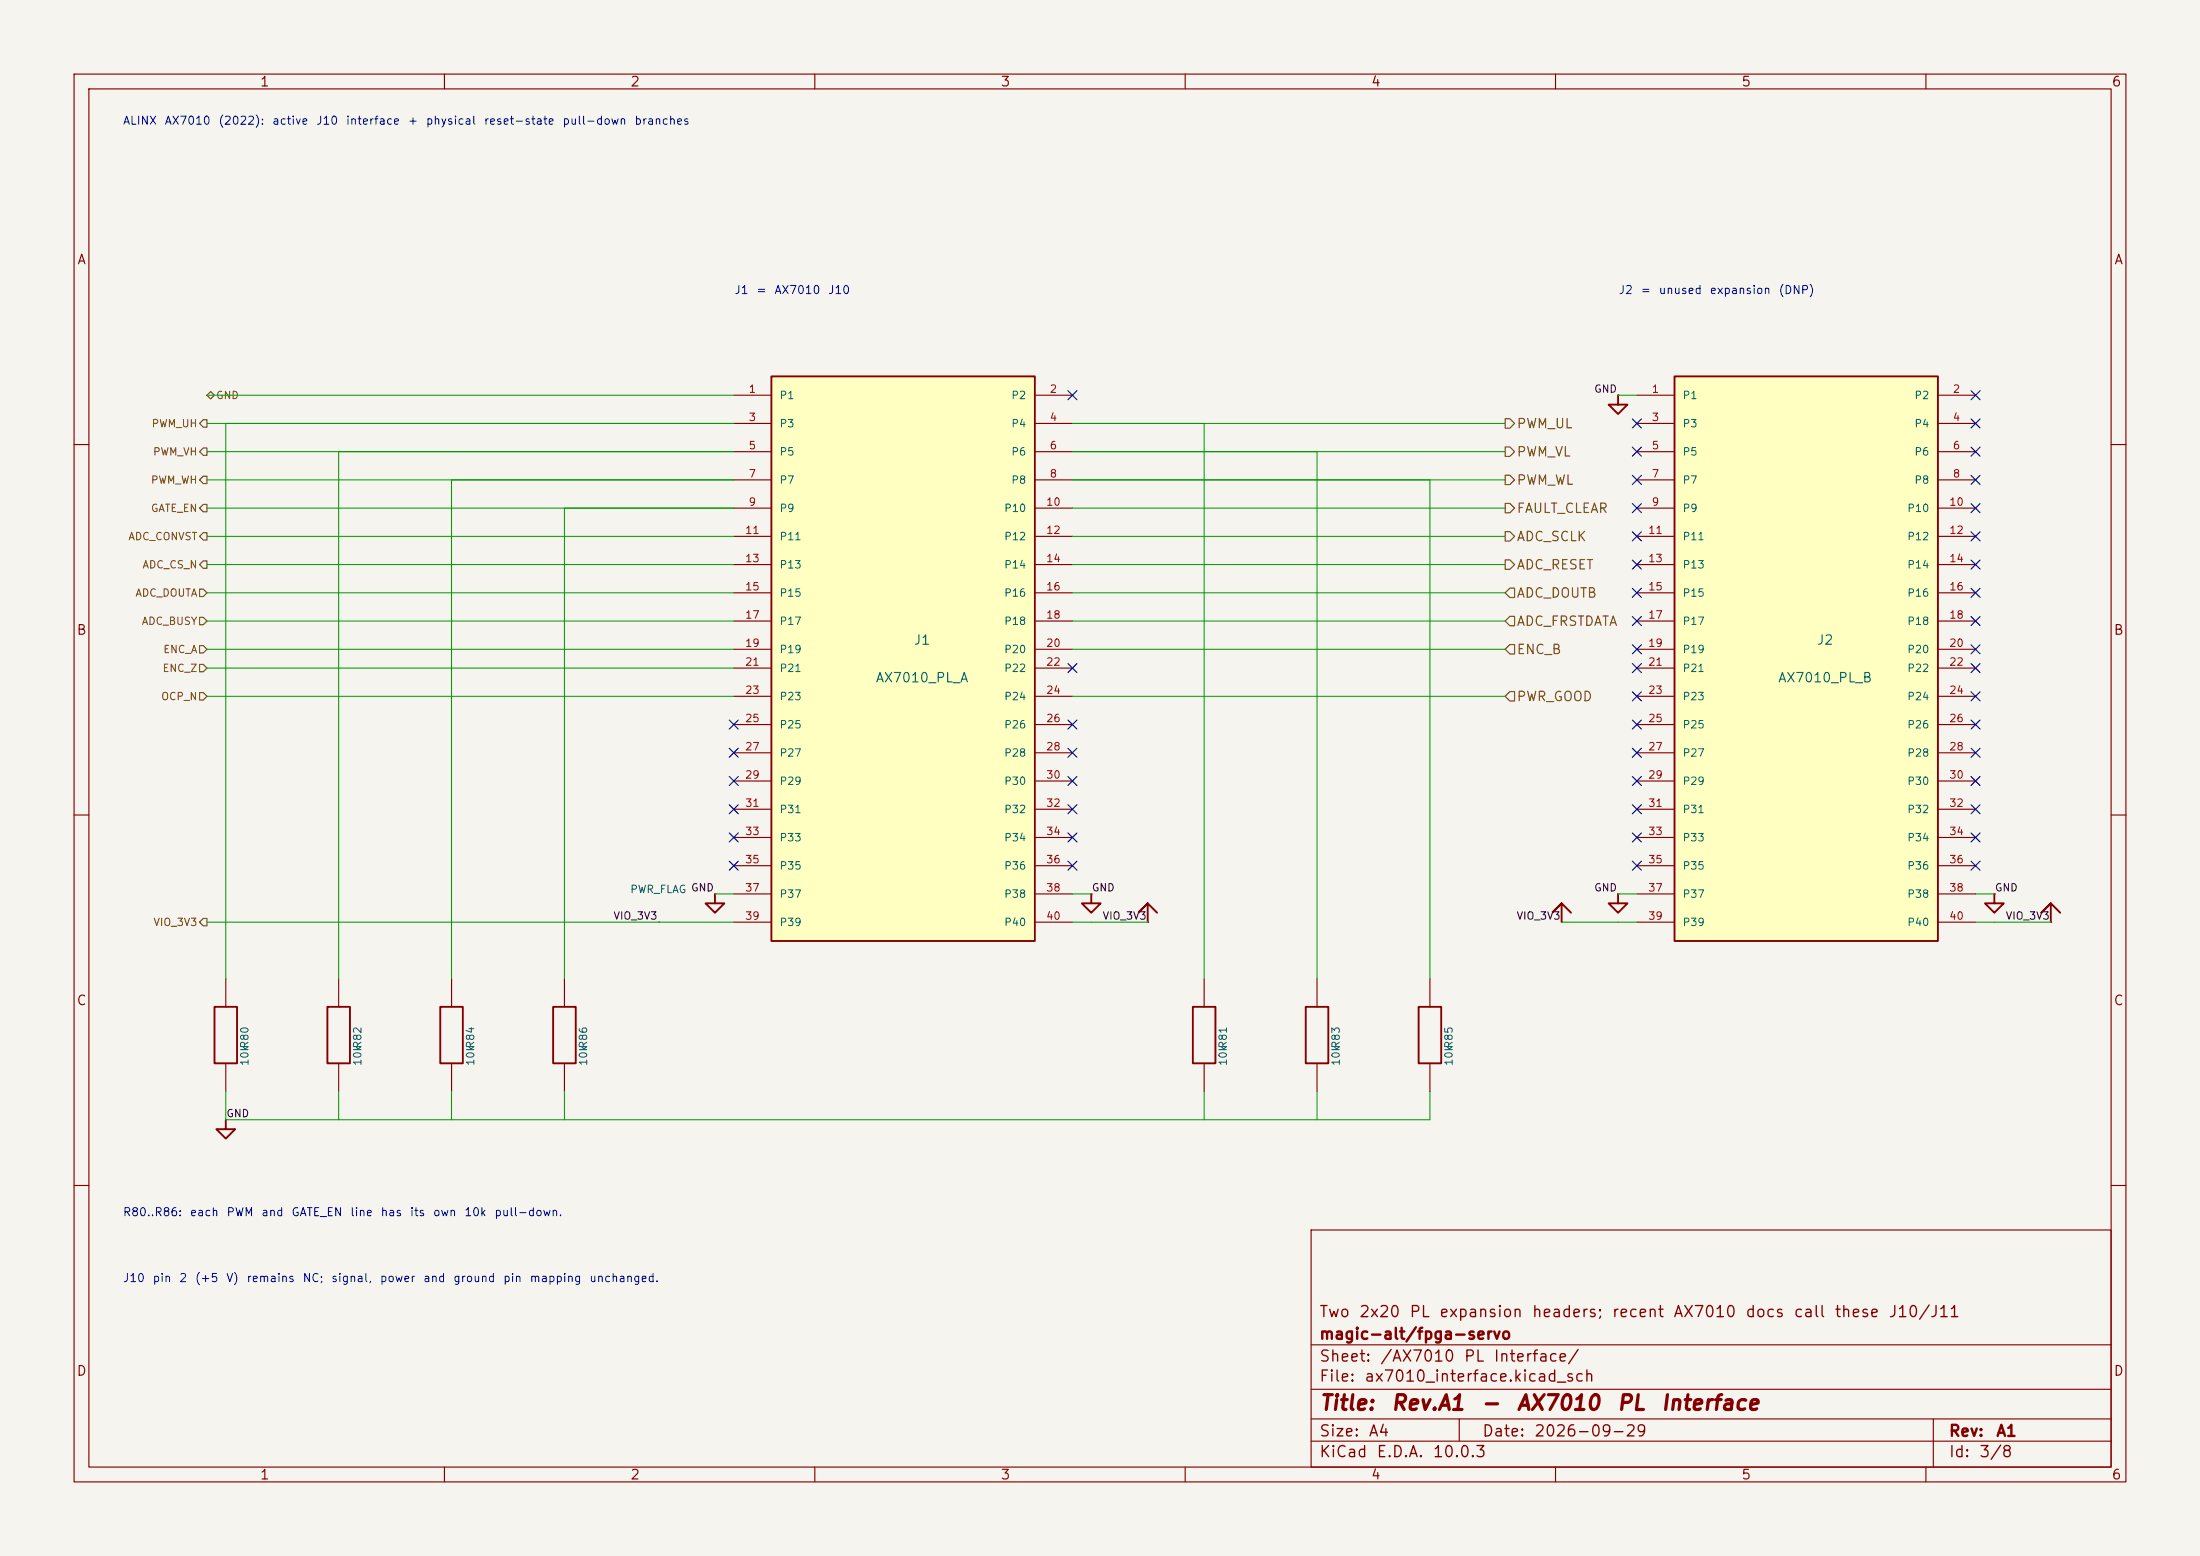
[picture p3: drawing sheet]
<svg xmlns="http://www.w3.org/2000/svg" width="297mm" height="210mm" viewBox="0 0 297 210" stroke-linecap="round" stroke-linejoin="round" font-family="sans-serif">
<path d="M0 0h297v210h-297z" fill="#f5f4ef" stroke="#f5f4ef" stroke-width=".14"/>
<g fill="none" stroke="#840000" stroke-width=".15">
<path d="M10 10h277v190h-277zM12 12h273v186h-273zM60 10v2M110 10v2M160 10v2M210 10v2M260 10v2M218.4 53.3h.1M10 60h2M285 60h2M10 110h2M285 110h2"/>
<path d="M30.5 132.1v3.8M45.7 132.1v3.8M61 132.1v3.8M154.9 124.5h.1M162.6 132.1v3.8M193 132.1v3.8M210.8 124.5h.1M218.4 120.7h.1M269.2 120.7h.1M30.5 143.5v3.8M45.7 143.5v3.8M61 143.5v3.8"/>
<path d="M162.6 143.5v3.8M193 143.5v3.8M10 160h2M177 166h108v32h-108zM285 160h2M60 198v2M110 198v2M160 198v2M177 194.5h108M177 191.5h108M177 187.5h108M177 181.5h108"/>
<path d="M197 191.5v3M210 198v2M260 198v2M261 191.5v6.5"/>
</g>
<path d="M218.4 53.3v1.3h-1.2l1.2 1.3 1.3-1.3h-1.3M29 135.9h3v7.6h-3zM44.2 135.9h3v7.6h-3zM59.4 135.9h3.1v7.6h-3.1zM156.2 123.2l-1.3-1.3-1.2 1.3 1.2-1.3v2.6M161 135.9h3.1v7.6h-3.1zM191.5 135.9h3.1v7.6h-3.1zM212.1 123.2l-1.3-1.3-1.3 1.3 1.3-1.3v2.6M218.4 120.7v1.2h-1.2l1.2 1.3 1.3-1.3h-1.3M269.2 120.7v1.2h-1.2l1.2 1.3 1.3-1.3h-1.3" fill="none" stroke="#840000" stroke-width=".25"/>
<path d="M226.1 50.8h35.5v76.2h-35.5z" fill="#ffffc2"/>
<path d="M226.1 50.8h35.5v76.2h-35.5zM74.7 135.9h3v7.6h-3zM96.5 120.7v1.2h-1.3l1.3 1.3 1.3-1.3h-1.3M176.3 135.9h3v7.6h-3zM278.1 123.2l-1.2-1.3-1.3 1.3 1.3-1.3v2.6M30.5 151.1v1.3h-1.3l1.3 1.3 1.2-1.3h-1.2" fill="none" stroke="#840000" stroke-width=".25"/>
<g fill="none" stroke="#840000" stroke-width=".15">
<path d="M221 53.3h5.1M221 57.2h5.1M261.6 53.3h5.1M261.6 57.2h5.1M221 61h5.1M221 64.8h5.1M221 68.6h5.1M221 72.4h5.1M221 76.2h5.1M261.6 61h5.1M261.6 64.8h5.1M261.6 68.6h5.1"/>
<path d="M261.6 72.4h5.1M261.6 76.2h5.1M221 80h5.1M221 83.8h5.1M221 87.6h5.1M221 90.2h5.1M221 94h5.1M221 97.8h5.1M261.6 80h5.1M261.6 83.8h5.1M261.6 87.6h5.1M261.6 90.2h5.1"/>
<path d="M261.6 94h5.1M261.6 97.8h5.1M221 101.6h5.1M221 105.4h5.1M221 109.2h5.1M221 113h5.1M221 116.8h5.1M261.6 101.6h5.1M261.6 105.4h5.1M261.6 109.2h5.1M261.6 113h5.1M261.6 116.8h5.1"/>
<path d="M76.2 132.1v3.8M88.9 124.5h.1M96.5 120.7h.1M177.8 132.1v3.8M221 120.7h5.1M221 124.5h5.1M261.6 120.7h5.1M261.6 124.5h5.1M276.9 124.5h.1M30.5 151.1h.1M76.2 143.5v3.8M177.8 143.5v3.8"/>
</g>
<path d="M104.1 50.8h35.6v76.2h-35.6z" fill="#ffffc2"/>
<path d="M104.1 50.8h35.6v76.2h-35.6zM147.3 120.7v1.2h-1.3l1.3 1.3 1.3-1.3h-1.3" fill="none" stroke="#840000" stroke-width=".25"/>
<g fill="none" stroke="#840000" stroke-width=".15">
<path d="M99.1 53.3h5M99.1 57.2h5M139.7 53.3h5.1M139.7 57.2h5.1M99.1 61h5M99.1 64.8h5M99.1 68.6h5M99.1 72.4h5M99.1 76.2h5M139.7 61h5.1M139.7 64.8h5.1M139.7 68.6h5.1"/>
<path d="M139.7 72.4h5.1M139.7 76.2h5.1M99.1 80h5M99.1 83.8h5M99.1 87.6h5M99.1 90.2h5M99.1 94h5M99.1 97.8h5M139.7 80h5.1M139.7 83.8h5.1M139.7 87.6h5.1M139.7 90.2h5.1"/>
<path d="M139.7 94h5.1M139.7 97.8h5.1M99.1 101.6h5M99.1 105.4h5M99.1 109.2h5M99.1 113h5M99.1 116.8h5M139.7 101.6h5.1M139.7 105.4h5.1M139.7 109.2h5.1M139.7 113h5.1M139.7 116.8h5.1"/>
<path d="M99.1 120.7h5M99.1 124.5h5M139.7 120.7h5.1M139.7 124.5h5.1M147.3 120.7h.1"/>
</g>
<g fill="none" stroke="#725600" stroke-width=".15">
<path d="M27.4 56.7h.5v1h-.5l-.5-.5zM28.4 52.8l.5 .5-.5 .5-.5-.5zM203.2 56.5h.6l.7 .7-.7 .6h-.6zM26.9 79.5h.5l.5 .5-.5 .5h-.5zM27.4 64.3h.5v1h-.5l-.5-.5zM27.4 71.9h.5v1h-.5l-.5-.5zM27.4 75.7h.5v1h-.5l-.5-.5zM27.4 68.1h.5v1h-.5l-.5-.5zM27.4 60.5h.5v1h-.5l-.5-.5zM203.2 71.8h.6l.7 .6-.7 .6h-.6zM203.2 67.9h.6l.7 .7-.7 .6h-.6zM203.2 75.6h.6l.7 .6-.7 .6h-.6z"/>
<path d="M203.2 64.1h.6l.7 .7-.7 .6h-.6zM203.2 60.3h.6l.7 .7-.7 .6h-.6zM203.8 79.4h.7v1.2h-.7l-.6-.6zM26.9 87.1h.5l.5 .5-.5 .5h-.5zM26.9 83.3h.5l.5 .5-.5 .5h-.5zM26.9 89.7h.5l.5 .5-.5 .5h-.5zM26.9 93.5h.5l.5 .5-.5 .5h-.5zM203.8 87h.7v1.3h-.7l-.6-.7zM203.8 83.2h.7v1.3h-.7l-.6-.7zM203.8 93.3h.7v1.3h-.7l-.6-.6zM27.4 124h.5v1h-.5l-.5-.5z"/>
</g>
<g fill="none" stroke="#009600" stroke-width=".14">
<path d="M27.9 57.2h71.2M27.9 53.3h71.2M30.5 57.2v74.9M144.8 57.2h58.4M162.6 57.2v74.9M218.4 53.3h2.6M27.9 61h71.2M27.9 76.2h71.2M27.9 68.6h71.2M27.9 64.8h71.2M27.9 72.4h71.2M45.7 61v71.1"/>
<path d="M61 64.8v67.3M76.2 68.6v63.5M144.8 61h58.4M144.8 76.2h58.4M144.8 68.6h58.4M144.8 64.8h58.4M144.8 72.4h58.4M177.8 61v71.1M193 64.8v67.3M27.9 94h71.2M27.9 83.8h71.2M27.9 80h71.2"/>
<path d="M27.9 87.6h71.2M27.9 90.2h71.2M144.8 94h58.4M144.8 83.8h58.4M144.8 80h58.4M144.8 87.6h58.4M27.9 124.5h71.2M96.5 120.7h2.6M144.8 124.5h10.1M144.8 120.7h2.5M210.8 124.5h10.2M218.4 120.7h2.6"/>
<path d="M266.7 124.5h10.2M266.7 120.7h2.5M30.5 147.3v3.8h162.5v-3.8M45.7 147.3v3.8M61 147.3v3.8M76.2 147.3v3.8M162.6 147.3v3.8M177.8 147.3v3.8"/>
</g>
<g fill="none" stroke="#000084" stroke-width=".15">
<path d="M144.2 52.7l1.2 1.2M145.4 52.7l-1.2 1.2M220.4 56.5l1.2 1.3M221.6 56.5l-1.2 1.3M266.1 52.7l1.2 1.2M266.1 56.5l1.2 1.3M267.3 52.7l-1.2 1.2M267.3 56.5l-1.2 1.3M220.4 64.2l1.2 1.2M220.4 68l1.2 1.2M220.4 71.8l1.2 1.2M220.4 75.6l1.2 1.2"/>
<path d="M220.4 79.4l1.2 1.2M220.4 60.4l1.2 1.2M221.6 64.2l-1.2 1.2M221.6 68l-1.2 1.2M221.6 71.8l-1.2 1.2M221.6 75.6l-1.2 1.2M221.6 79.4l-1.2 1.2M221.6 60.4l-1.2 1.2M266.1 60.4l1.2 1.2M266.1 64.2l1.2 1.2M266.1 68l1.2 1.2M266.1 71.8l1.2 1.2"/>
<path d="M266.1 75.6l1.2 1.2M266.1 79.4l1.2 1.2M267.3 60.4l-1.2 1.2M267.3 64.2l-1.2 1.2M267.3 68l-1.2 1.2M267.3 71.8l-1.2 1.2M267.3 75.6l-1.2 1.2M267.3 79.4l-1.2 1.2M98.5 97.2l1.2 1.2M99.7 97.2l-1.2 1.2M144.2 89.6l1.2 1.2M144.2 97.2l1.2 1.2"/>
<path d="M145.4 89.6l-1.2 1.2M145.4 97.2l-1.2 1.2M220.4 83.2l1.2 1.2M220.4 87l1.2 1.2M220.4 89.6l1.2 1.2M220.4 97.2l1.2 1.2M220.4 93.4l1.2 1.2M221.6 83.2l-1.2 1.2M221.6 87l-1.2 1.2M221.6 89.6l-1.2 1.2M221.6 97.2l-1.2 1.2M221.6 93.4l-1.2 1.2"/>
<path d="M266.1 83.2l1.2 1.2M266.1 87l1.2 1.2M266.1 97.2l1.2 1.2M266.1 89.6l1.2 1.2M266.1 93.4l1.2 1.2M267.3 83.2l-1.2 1.2M267.3 87l-1.2 1.2M267.3 97.2l-1.2 1.2M267.3 89.6l-1.2 1.2M267.3 93.4l-1.2 1.2M98.5 101l1.2 1.2M98.5 108.6l1.2 1.2"/>
<path d="M98.5 116.2l1.2 1.2M98.5 104.8l1.2 1.2M98.5 112.4l1.2 1.2M99.7 101l-1.2 1.2M99.7 108.6l-1.2 1.2M99.7 116.2l-1.2 1.2M99.7 104.8l-1.2 1.2M99.7 112.4l-1.2 1.2M144.2 112.4l1.2 1.2M144.2 108.6l1.2 1.2M144.2 104.8l1.2 1.2M144.2 116.2l1.2 1.2"/>
<path d="M144.2 101l1.2 1.2M145.4 112.4l-1.2 1.2M145.4 108.6l-1.2 1.2M145.4 104.8l-1.2 1.2M145.4 116.2l-1.2 1.2M145.4 101l-1.2 1.2M220.4 116.2l1.2 1.2M220.4 112.4l1.2 1.2M220.4 108.6l1.2 1.2M220.4 104.8l1.2 1.2M220.4 101l1.2 1.2M221.6 116.2l-1.2 1.2"/>
<path d="M221.6 112.4l-1.2 1.2M221.6 108.6l-1.2 1.2M221.6 104.8l-1.2 1.2M221.6 101l-1.2 1.2M266.1 112.4l1.2 1.2M266.1 116.2l1.2 1.2M266.1 101l1.2 1.2M266.1 104.8l1.2 1.2M266.1 108.6l1.2 1.2M267.3 112.4l-1.2 1.2M267.3 116.2l-1.2 1.2M267.3 101l-1.2 1.2"/>
<path d="M267.3 104.8l-1.2 1.2M267.3 108.6l-1.2 1.2"/>
</g>
<g font-size="2" fill="#840000">
<text x="178" y="190.8">Title:</text>
<text x="187.7" y="190.8">Rev.A1</text>
<text x="199.8" y="190.8">-</text>
<text x="204.6" y="190.8">AX7010</text>
<text x="218.2" y="190.8">PL</text>
<text x="224.1" y="190.8">Interface</text>
</g>
<g font-size="1.5" fill="#840000">
<text x="178" y="178.2">Two</text>
<text x="183.4" y="178.2">2x20</text>
<text x="190.2" y="178.2">PL</text>
<text x="194.2" y="178.2">expansion</text>
<text x="206.7" y="178.2">headers;</text>
<text x="217.5" y="178.2">recent</text>
<text x="225.8" y="178.2">AX7010</text>
<text x="235.5" y="178.2">docs</text>
<text x="242" y="178.2">call</text>
<text x="247.6" y="178.2">these</text>
<text x="254.9" y="178.2">J10/J11</text>
<text x="178" y="184.2">Sheet:</text>
<text x="178" y="181.2">magic-alt/fpga-servo</text>
<text x="186.2" y="184.2">/AX7010</text>
<text x="197.5" y="184.2">PL</text>
<text x="201.5" y="184.2">Interface/</text>
<text x="178" y="186.9">File:</text>
<text x="184.1" y="186.9">ax7010_interface.kicad_sch</text>
<text x="178" y="197.1">KiCad</text>
<text x="178" y="194.3">Size:</text>
<text x="184.7" y="194.3">A4</text>
<text x="185.7" y="197.1">E.D.A.</text>
<text x="193.3" y="197.1">10.0.3</text>
<text x="200" y="194.3">Date:</text>
<text x="207" y="194.3">2026-09-29</text>
<text x="263" y="194.3">Rev:</text>
<text x="263" y="197.1">Id:</text>
<text x="267.1" y="197.1">3/8</text>
<text x="269.4" y="194.3">A1</text>
</g>
<g font-size="1.3" fill="#840000">
<text x="35" y="12">1</text>
<text x="85" y="12">2</text>
<text x="135" y="12">3</text>
<text x="185" y="12">4</text>
<text x="235" y="12">5</text>
<text x="285" y="12">6</text>
<text x="10.3" y="36">A</text>
<text x="285.3" y="36">A</text>
<text x="10.3" y="86">B</text>
<text x="285.3" y="86">B</text>
<text x="10.3" y="136">C</text>
<text x="285.3" y="136">C</text>
<text x="10.3" y="186">D</text>
<text x="285.3" y="186">D</text>
<text x="35" y="200">1</text>
<text x="85" y="200">2</text>
<text x="135" y="200">3</text>
<text x="185" y="200">4</text>
<text x="235" y="200">5</text>
<text x="285" y="200">6</text>
</g>
<g font-size="1.3" fill="#725600">
<text x="204.7" y="58.1">PWM_UL</text>
<text x="204.7" y="65.7">PWM_WL</text>
<text x="204.7" y="61.9">PWM_VL</text>
<text x="204.7" y="69.6">FAULT_CLEAR</text>
<text x="204.7" y="73.4">ADC_SCLK</text>
<text x="204.7" y="77.2">ADC_RESET</text>
<text x="204.7" y="81">ADC_DOUTB</text>
<text x="204.7" y="88.6">ENC_B</text>
<text x="204.7" y="84.8">ADC_FRSTDATA</text>
<text x="204.7" y="95">PWR_GOOD</text>
</g>
<g font-size="1.3" fill="#006464">
<text x="123.3" y="87.3">J1</text>
<text x="245.2" y="87.3">J2</text>
<text x="118.1" y="92.4">AX7010_PL_A</text>
<text x="240" y="92.4">AX7010_PL_B</text>
</g>
<g font-size="1.1" fill="#0000c2">
<text x="16.5" y="17.1">ALINX</text>
<text x="22.1" y="17.1">AX7010</text>
<text x="29.4" y="17.1">(2022):</text>
<text x="36.7" y="17.1">active</text>
<text x="42.6" y="17.1">J10</text>
<text x="46.6" y="17.1">interface</text>
<text x="55" y="17.1">+</text>
<text x="57.4" y="17.1">physical</text>
<text x="65.2" y="17.1">reset-state</text>
<text x="75.8" y="17.1">pull-down</text>
<text x="85.6" y="17.1">branches</text>
<text x="99.1" y="40">J1</text>
<text x="102" y="40">=</text>
<text x="104.5" y="40">AX7010</text>
<text x="111.7" y="40">J10</text>
<text x="218.4" y="40">J2</text>
<text x="221.4" y="40">=</text>
<text x="223.8" y="40">unused</text>
<text x="230.7" y="40">expansion</text>
<text x="240" y="40">(DNP)</text>
<text x="16.5" y="164.4">R80..R86:</text>
<text x="25.5" y="164.4">each</text>
<text x="30.5" y="164.4">PWM</text>
<text x="35.2" y="164.4">and</text>
<text x="39.2" y="164.4">GATE_EN</text>
<text x="47.2" y="164.4">line</text>
<text x="51.3" y="164.4">has</text>
<text x="55.3" y="164.4">its</text>
<text x="58.4" y="164.4">own</text>
<text x="62.6" y="164.4">10k</text>
<text x="66.7" y="164.4">pull-down.</text>
<text x="16.5" y="173.3">J10</text>
<text x="20.5" y="173.3">pin</text>
<text x="24.1" y="173.3">2</text>
<text x="26.2" y="173.3">(+5</text>
<text x="30.4" y="173.3">V)</text>
<text x="33.2" y="173.3">remains</text>
<text x="40.8" y="173.3">NC;</text>
<text x="44.6" y="173.3">signal,</text>
<text x="51.2" y="173.3">power</text>
<text x="57" y="173.3">and</text>
<text x="61.1" y="173.3">ground</text>
<text x="67.8" y="173.3">pin</text>
<text x="71.4" y="173.3">mapping</text>
<text x="79.5" y="173.3">unchanged.</text>
</g>
<g font-size="1" fill="#a90000">
<text x="101" y="53.3">1</text>
<text x="141.6" y="53.3">2</text>
<text x="222.9" y="53.3">1</text>
<text x="263.5" y="53.3">2</text>
<text x="101" y="57.1">3</text>
<text x="141.6" y="57.1">4</text>
<text x="222.9" y="57.1">3</text>
<text x="263.5" y="57.1">4</text>
<text x="101" y="60.9">5</text>
<text x="101" y="64.7">7</text>
<text x="141.6" y="60.9">6</text>
<text x="141.6" y="64.7">8</text>
<text x="222.9" y="60.9">5</text>
<text x="222.9" y="64.7">7</text>
<text x="263.5" y="60.9">6</text>
<text x="263.5" y="64.7">8</text>
<text x="101" y="68.5">9</text>
<text x="141.1" y="68.5">10</text>
<text x="222.9" y="68.5">9</text>
<text x="263.1" y="68.5">10</text>
<text x="100.5" y="72.3">11</text>
<text x="100.5" y="76.1">13</text>
<text x="141.1" y="72.3">12</text>
<text x="141.1" y="76.1">14</text>
<text x="222.4" y="72.3">11</text>
<text x="222.4" y="76.1">13</text>
<text x="263.1" y="72.3">12</text>
<text x="263.1" y="76.1">14</text>
<text x="100.5" y="79.9">15</text>
<text x="100.5" y="83.7">17</text>
<text x="141.1" y="79.9">16</text>
<text x="141.1" y="83.7">18</text>
<text x="222.4" y="79.9">15</text>
<text x="222.4" y="83.7">17</text>
<text x="263.1" y="79.9">16</text>
<text x="263.1" y="83.7">18</text>
<text x="100.5" y="87.6">19</text>
<text x="141.1" y="87.6">20</text>
<text x="222.4" y="87.6">19</text>
<text x="263.1" y="87.6">20</text>
<text x="100.5" y="90.1">21</text>
<text x="100.5" y="93.9">23</text>
<text x="141.1" y="90.1">22</text>
<text x="141.1" y="93.9">24</text>
<text x="222.4" y="90.1">21</text>
<text x="222.4" y="93.9">23</text>
<text x="263.1" y="90.1">22</text>
<text x="263.1" y="93.9">24</text>
<text x="100.5" y="97.7">25</text>
<text x="100.5" y="101.5">27</text>
<text x="141.1" y="97.7">26</text>
<text x="141.1" y="101.5">28</text>
<text x="222.4" y="97.7">25</text>
<text x="222.4" y="101.5">27</text>
<text x="263.1" y="97.7">26</text>
<text x="263.1" y="101.5">28</text>
<text x="100.5" y="105.3">29</text>
<text x="141.1" y="105.3">30</text>
<text x="222.4" y="105.3">29</text>
<text x="263.1" y="105.3">30</text>
<text x="100.5" y="109.1">31</text>
<text x="100.5" y="113">33</text>
<text x="141.1" y="109.1">32</text>
<text x="141.1" y="113">34</text>
<text x="222.4" y="109.1">31</text>
<text x="222.4" y="113">33</text>
<text x="263.1" y="109.1">32</text>
<text x="263.1" y="113">34</text>
<text x="100.5" y="116.8">35</text>
<text x="141.1" y="116.8">36</text>
<text x="222.4" y="116.8">35</text>
<text x="263.1" y="116.8">36</text>
<text x="100.5" y="120.6">37</text>
<text x="100.5" y="124.4">39</text>
<text x="141.1" y="120.6">38</text>
<text x="141.1" y="124.4">40</text>
<text x="222.4" y="120.6">37</text>
<text x="222.4" y="124.4">39</text>
<text x="263.1" y="120.6">38</text>
<text x="263.1" y="124.4">40</text>
</g>
<g font-size="1" fill="#0f0f0f">
<text x="215.1" y="53.2">GND</text>
<text x="82.7" y="124.4">VIO_3V3</text>
<text x="147.3" y="120.6">GND</text>
<text x="148.8" y="124.4">VIO_3V3</text>
<text x="204.7" y="124.4">VIO_3V3</text>
<text x="215.1" y="120.6">GND</text>
<text x="269.2" y="120.6">GND</text>
<text x="270.7" y="124.4">VIO_3V3</text>
<text x="30.5" y="151">GND</text>
</g>
<g font-size="1" fill="#725600">
<text x="20.4" y="57.9">PWM_UH</text>
<text x="29.1" y="54.1">GND</text>
<text x="20.3" y="65.5">PWM_WH</text>
<text x="20.6" y="61.7">PWM_VH</text>
<text x="20.3" y="69.3">GATE_EN</text>
<text x="17.2" y="73.2">ADC_CONVST</text>
<text x="19.2" y="77">ADC_CS_N</text>
<text x="18.2" y="80.8">ADC_DOUTA</text>
<text x="19.1" y="84.6">ADC_BUSY</text>
<text x="22" y="88.4">ENC_A</text>
<text x="21.7" y="94.7">OCP_N</text>
<text x="21.9" y="90.9">ENC_Z</text>
<text x="20.6" y="125.2">VIO_3V3</text>
</g>
<g font-size="1" fill="#006464">
<text x="105.2" y="54.1">P1</text>
<text x="105.2" y="57.9">P3</text>
<text x="136.4" y="54.1">P2</text>
<text x="136.4" y="57.9">P4</text>
<text x="227.1" y="54.1">P1</text>
<text x="227.1" y="57.9">P3</text>
<text x="258.4" y="54.1">P2</text>
<text x="258.4" y="57.9">P4</text>
<text x="105.2" y="61.7">P5</text>
<text x="105.2" y="65.5">P7</text>
<text x="136.4" y="61.7">P6</text>
<text x="136.4" y="65.5">P8</text>
<text x="227.1" y="61.7">P5</text>
<text x="227.1" y="65.5">P7</text>
<text x="258.4" y="61.7">P6</text>
<text x="258.4" y="65.5">P8</text>
<text x="105.2" y="69.4">P9</text>
<text x="135.5" y="69.4">P10</text>
<text x="227.1" y="69.4">P9</text>
<text x="257.4" y="69.4">P10</text>
<text x="105.2" y="73.2">P11</text>
<text x="105.2" y="77">P13</text>
<text x="135.5" y="73.2">P12</text>
<text x="135.5" y="77">P14</text>
<text x="227.1" y="73.2">P11</text>
<text x="227.1" y="77">P13</text>
<text x="257.4" y="73.2">P12</text>
<text x="257.4" y="77">P14</text>
<text x="105.2" y="80.8">P15</text>
<text x="135.5" y="80.8">P16</text>
<text x="227.1" y="80.8">P15</text>
<text x="257.4" y="80.8">P16</text>
<text x="105.2" y="84.6">P17</text>
<text x="105.2" y="88.4">P19</text>
<text x="135.5" y="84.6">P18</text>
<text x="135.5" y="88.4">P20</text>
<text x="227.1" y="84.6">P17</text>
<text x="227.1" y="88.4">P19</text>
<text x="257.4" y="84.6">P18</text>
<text x="257.4" y="88.4">P20</text>
<text x="105.2" y="90.9">P21</text>
<text x="105.2" y="94.8">P23</text>
<text x="135.5" y="90.9">P22</text>
<text x="135.5" y="94.8">P24</text>
<text x="227.1" y="90.9">P21</text>
<text x="227.1" y="94.8">P23</text>
<text x="257.4" y="90.9">P22</text>
<text x="257.4" y="94.8">P24</text>
<text x="105.2" y="98.6">P25</text>
<text x="135.5" y="98.6">P26</text>
<text x="227.1" y="98.6">P25</text>
<text x="257.4" y="98.6">P26</text>
<text x="105.2" y="102.4">P27</text>
<text x="105.2" y="106.2">P29</text>
<text x="135.5" y="102.4">P28</text>
<text x="135.5" y="106.2">P30</text>
<text x="227.1" y="102.4">P27</text>
<text x="227.1" y="106.2">P29</text>
<text x="257.4" y="102.4">P28</text>
<text x="257.4" y="106.2">P30</text>
<text x="105.2" y="110">P31</text>
<text x="105.2" y="113.8">P33</text>
<text x="135.5" y="110">P32</text>
<text x="135.5" y="113.8">P34</text>
<text x="227.1" y="110">P31</text>
<text x="227.1" y="113.8">P33</text>
<text x="257.4" y="110">P32</text>
<text x="257.4" y="113.8">P34</text>
<text x="105.2" y="117.6">P35</text>
<text x="135.5" y="117.6">P36</text>
<text x="227.1" y="117.6">P35</text>
<text x="257.4" y="117.6">P36</text>
<text x="85" y="120.8">PWR_FLAG GND</text>
<text x="105.2" y="121.4">P37</text>
<text x="105.2" y="125.2">P39</text>
<text x="135.5" y="121.4">P38</text>
<text x="135.5" y="125.2">P40</text>
<text x="227.1" y="121.4">P37</text>
<text x="227.1" y="125.2">P39</text>
<text x="257.4" y="121.4">P38</text>
<text x="257.4" y="125.2">P40</text>
<text x="33.8" y="143.9" transform="rotate(-90 33.8 143.9)">10k</text>
<text x="33.8" y="141.6" transform="rotate(-90 33.8 141.6)">R80</text>
<text x="49" y="143.9" transform="rotate(-90 49 143.9)">10k</text>
<text x="49" y="141.6" transform="rotate(-90 49 141.6)">R82</text>
<text x="64.3" y="143.9" transform="rotate(-90 64.3 143.9)">10k</text>
<text x="64.3" y="141.6" transform="rotate(-90 64.3 141.6)">R84</text>
<text x="79.5" y="143.9" transform="rotate(-90 79.5 143.9)">10k</text>
<text x="79.5" y="141.6" transform="rotate(-90 79.5 141.6)">R86</text>
<text x="165.9" y="143.9" transform="rotate(-90 165.9 143.9)">10k</text>
<text x="165.9" y="141.6" transform="rotate(-90 165.9 141.6)">R81</text>
<text x="181.1" y="143.9" transform="rotate(-90 181.1 143.9)">10k</text>
<text x="181.1" y="141.6" transform="rotate(-90 181.1 141.6)">R83</text>
<text x="196.4" y="143.9" transform="rotate(-90 196.4 143.9)">10k</text>
<text x="196.4" y="141.6" transform="rotate(-90 196.4 141.6)">R85</text>
</g>
</svg>
